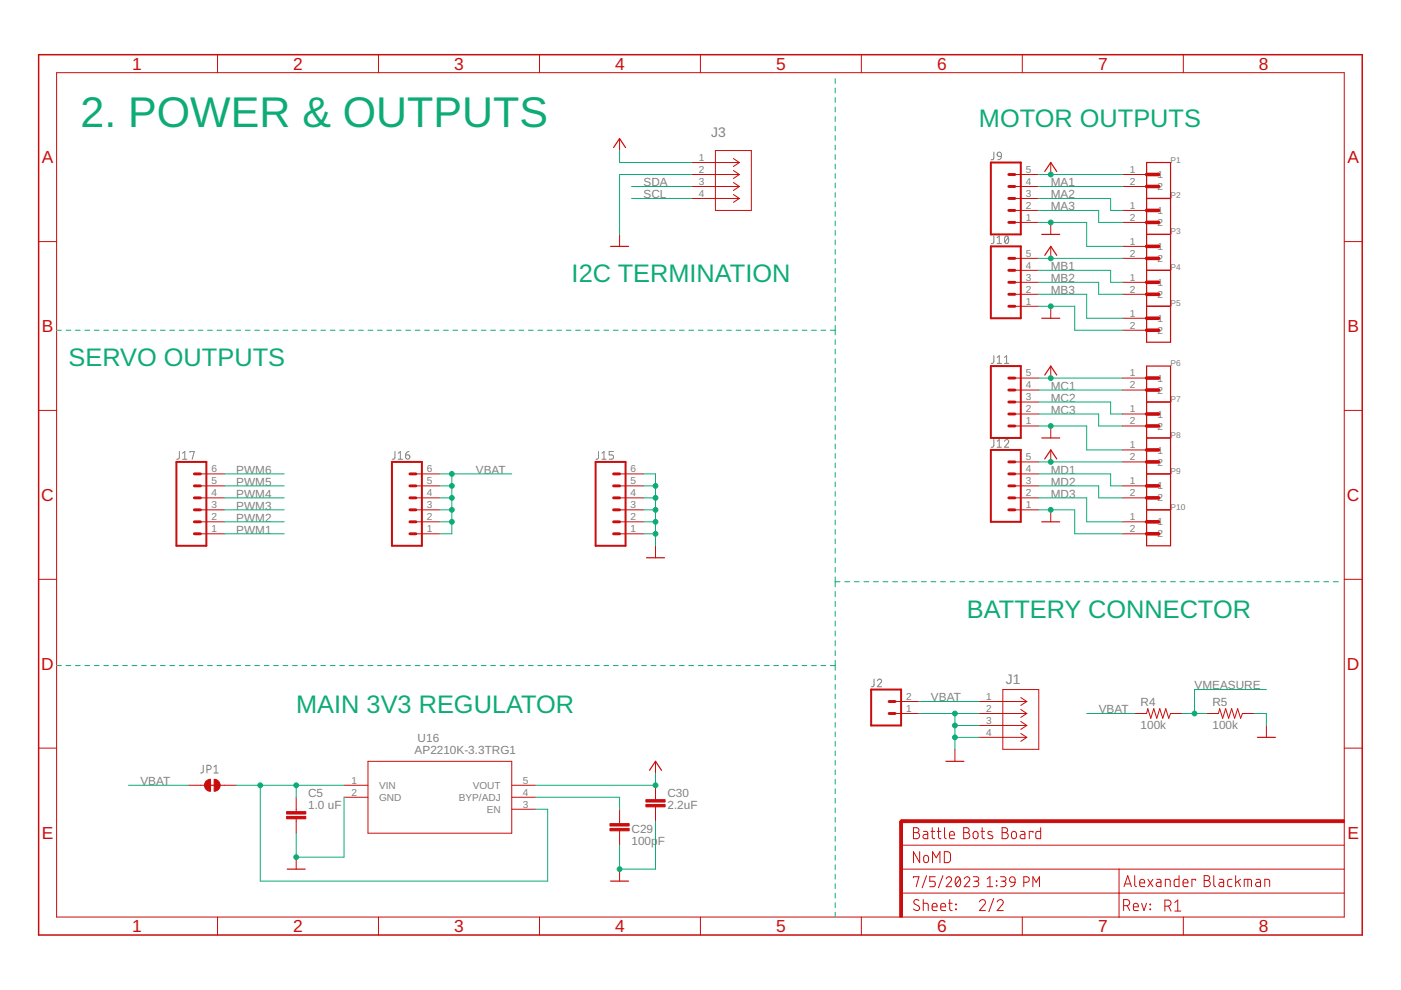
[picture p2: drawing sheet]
<svg xmlns="http://www.w3.org/2000/svg" width="297mm" height="210mm" viewBox="0 0 297 210" stroke-linecap="round" stroke-linejoin="round" font-family="sans-serif">
<g fill="none" stroke="#808080" stroke-width=".21">
<path d="M210.7 32.3v1.4l-.5 .2M211.5 32.4l.4-.1 .3 .1 .1 .7-.8-.1-.1-.3zM212.3 33.1l-.3 .6-.4 .2M210.7 50v1.4l-.5 .2M211.4 51.6h.9M211.4 50.4l.5-.4v1.6M213.2 50.1l.2-.1a.97 .97 0 0 1 0 1.6 1 1 0 0 1-.2-1.5zM213.8 50.4l-.7 .9M210.7 75.4v1.4l-.2 .2h-.3M211.4 75.8l.5-.4v1.6M211.4 77h.9M213 77h.9"/>
<path d="M213 75.8l.4-.4v1.6M38 95.7v1.4l-.5 .3M38.7 97.4h.9M38.7 96.1l.5-.4v1.7M40.3 95.9v-.2h.9l-.5 1.7M83.7 95.7v1.4l-.5 .3M84.4 97.4h.9M84.4 96.1l.5-.4v1.7M86 96.5h.5a.45 .45 0 0 1 .4 .5 .45 .45 0 0 1-.5 .4 .45 .45 0 0 1-.4-.5zM86.7 95.7l-.4 .2-.3 .6M126.9 95.7v1.4l-.5 .3M127.6 97.4h.9"/>
<path d="M127.6 96.1l.5-.4v1.7M130.1 95.7h-.9v.8h.5a.46 .46 0 0 1 .4 .4 .46 .46 0 0 1-.4 .5h-.5M210.7 93.2v1.4l-.5 .2M211.4 93.6l.5-.4v1.6M211.4 94.8h.9M213 93.6a.44 .44 0 0 1 .6-.4 .44 .44 0 0 1 .1 .7l-.7 .9h.9M185.3 144v1.4l-.2 .2h-.3M186 144.3a.44 .44 0 0 1 .6-.3 .44 .44 0 0 1 .2 .7l-.8 .9h.9M43.1 162.3v1.4l-.6 .2M43.9 163.2h.4a.46 .46 0 0 0 .5-.5 .46 .46 0 0 0-.5-.4h-.4v1.6M45.4 163.9h.9M45.4 162.6l.4-.3v1.6"/>
</g>
<g fill="#c90d0c" stroke="#c90d0c" stroke-width=".21">
<path d="M190.8 174.1h.5v20.3h-.5z"/>
<path d="M191 173.8h94v.6h-94z"/>
<path d="M60.8 173.1h4v.5h-4z"/>
<path d="M60.8 172.1h4v.5h-4z"/>
<path d="M129.3 175.6h4.1v.5h-4.1z"/>
<path d="M129.3 174.6h4.1v.5h-4.1z"/>
<path d="M136.9 170.6h4.1v.5h-4.1z"/>
<path d="M136.9 169.5h4.1v.6h-4.1z"/>
</g>
<g fill="none" stroke="#c90d0c" stroke-width=".21">
<path d="M12 15.4h273v179h-273zM46.1 11.6v3.8M80.2 11.6v3.8M114.4 11.6v3.8M148.5 11.6v3.8M182.6 11.6v3.8M216.7 11.6v3.8M250.9 11.6v3.8M131.4 29.4v2.5M146.6 39.5h10.2M146.6 37h10.2M146.6 34.5h10.2"/>
<path d="M151.7 31.9h7.6v12.7h-7.6zM155.5 33.6l1.3 .9M155.5 36.2l1.3 .8M155.5 38.7l1.3 .8M156.8 34.5l-1.3 .8M156.8 37l-1.3 .8M156.8 39.5l-1.3 .9M215.2 39.5h5M215.2 37h5M222.8 34.5v2.5M238 39.5h5.1M238 37h5.1"/>
<path d="M8.2 51.2h3.8M131.4 49.7v2.5M146.6 42.1h10.2M155.5 41.2l1.3 .9M156.8 42.1l-1.3 .8M215.2 47.2h5M215.2 44.6h5M215.2 42.1h5M215.2 59.9h5M215.2 57.3h5M215.2 54.8h5M222.8 47.2v2.5"/>
<path d="M222.8 52.2v2.6M238 47.2h5.1M238 44.6h5.1M238 59.9h5.1M238 54.8h5.1M238 52.2h5.1M285 51.2h3.8M215.2 64.9h5M215.2 62.4h5M222.8 64.9v2.6M222.8 77.6v2.6M238 62.4h5.1"/>
<path d="M238 67.5h5.1M238 70h5.1M8.2 87h3.8M215.2 90.3h5M215.2 87.8h5M215.2 85.2h5M215.2 82.7h5M215.2 80.2h5M215.2 97.9h5M222.8 90.3v2.6M222.8 95.4v2.5M238 90.3h5.1"/>
<path d="M238 87.8h5.1M238 82.7h5.1M238 80.2h5.1M238 97.9h5.1M238 95.4h5.1M285 87h3.8M42.5 108.1h5.1M42.5 105.6h5.1M42.5 103h5.1M42.5 100.5h5.1M42.5 110.6h5.1M42.5 113.2h5.1"/>
<path d="M88.2 108.1h5.1M88.2 105.6h5.1M88.2 103h5.1M88.2 100.5h5.1M88.2 110.6h5.1M88.2 113.2h5.1M131.4 108.1h5M131.4 105.6h5M131.4 103h5M131.4 100.5h5M131.4 110.6h5M131.4 113.2h5"/>
<path d="M139 115.7v2.6M215.2 108.1h5M215.2 105.6h5M215.2 103h5M215.2 100.5h5M222.8 108.1v2.5M238 105.6h5.1M238 103h5.1M238 110.6h5.1M238 113.2h5.1M8.2 122.8h3.8M285 122.8h3.8"/>
<path d="M8.2 158.6h3.8M189.8 148.7h5M189.8 151.3h5M202.5 158.9v2.5M207.5 148.7h10.2M207.5 151.3h10.2M207.5 153.8h10.2M207.5 156.3h10.2M212.6 146.2h7.6v12.7h-7.6zM216.4 147.9l1.3 .8M216.4 150.4l1.3 .9M216.4 153l1.3 .8"/>
<path d="M216.4 155.5l1.3 .8M217.7 148.7l-1.3 .9M217.7 151.3l-1.3 .8M217.7 153.8l-1.3 .8M217.7 156.3l-1.3 .9M240.6 151.3h2.5l.3-1 .6 2 .6-2 .7 2 .6-2 .6 2 .7-2 .6 2 .4-1h2.5M255.8 151.3h2.5l.3-1 .6 2 .7-2 .6 2 .6-2 .7 2 .6-2 .6 2 .4-1h2.6M268.5 153.8v2.5M285 158.6h3.8M39.9 166.5h3.5M46.7 166.5h3.4M62.8 169v3.1"/>
<path d="M62.8 173.6v3.1M72.9 166.5h5.1M72.9 169h5.1M78 161.4h30.5v15.3h-30.5zM108.5 166.5h5.1M108.5 169h5.1M108.5 171.6h5.1M131.4 171.6v3M131.4 176.1v3.1M139 161.4v2.6M139 166.5v3M139 171.1v3"/>
<path d="M191.1 179.2h93.9M193.7 175.5h.6a.52 .52 0 0 1 .5 .5 .52 .52 0 0 1-.5 .5 .65 .65 0 0 1 .7 .7 .65 .65 0 0 1-.7 .6h-.6zM193.7 176.5h.6M195.8 176.3h.7l.2 .2v1.3h-.6a.46 .46 0 0 1-.4-.4 .46 .46 0 0 1 .4-.5h.6M197.4 176.3h.8M197.7 175.5v2.1l.5 .2M198.7 176.3h.8M199 175.5v2.1l.5 .2M200.3 175.5v2.1l.3 .2M201.3 177.1h1.1a.55 .55 0 0 0-.4-.8 .55 .55 0 0 0-.7 .5l.1 .9 1 .1M204.3 175.5h.7a.52 .52 0 0 1 .5 .5 .52 .52 0 0 1-.5 .5 .65 .65 0 0 1 .6 .7 .65 .65 0 0 1-.6 .6h-.7zM204.3 176.5h.7"/>
<path d="M206.4 176.5l.4-.2 .4 .2 .2 .8a.53 .53 0 0 1-.6 .5 .53 .53 0 0 1-.5-.5zM208 176.3h.7M208.2 175.5l.1 2.1 .4 .2M210.4 176.4l-.8-.1-.2 .4 1 .6v.4l-.2 .1-.8-.1M212.5 175.5h.6a.52 .52 0 0 1 .5 .5 .52 .52 0 0 1-.5 .5 .65 .65 0 0 1 .7 .7 .65 .65 0 0 1-.7 .6h-.6zM212.5 176.5h.6M214.6 176.5l.5-.2a.92 .92 0 0 1 .1 1.5h-.3l-.3-.1-.1-.4zM216.4 176.3h.7l.2 .2v1.3h-.6a.46 .46 0 0 1-.4-.4 .46 .46 0 0 1 .4-.5h.6M219 176.5v-.2h-.8v1.5M220.6 175.5v2.3h-.8l-.2-.4 .1-1 .9-.1M46.1 194.4v3.8M62.8 181.7v2.6"/>
<path d="M80.2 194.4v3.8M114.4 194.4v3.8M131.4 184.3v2.5M148.5 194.4v3.8M182.6 194.4v3.8M191.1 189.4h93.9M191.1 184.3h93.9M193.7 186.1v-.2h1.1l-.6 2.1M194.8 190.9a.58 .58 0 0 0-.8-.1 .58 .58 0 0 0 0 .9l.7 .4a.58 .58 0 0 1 .1 .9 .58 .58 0 0 1-.9-.1l-.2-.2M195 180.6v2.3l-1.3-2.3v2.3M195.7 191.5l1 .1 .1 1.5M195.7 190.7v2.4"/>
<path d="M195.9 181.5l.5-.1a.92 .92 0 0 1 .2 1.4l-.3 .1-.4-.2zM196.4 185.7l-.9 2.5M197.6 192.3h1.1a.54 .54 0 0 0-.4-.8 .54 .54 0 0 0-.7 .5l.2 1 .9 .1M197.7 182.9v-2.3l.8 1.3 .8-1.3v2.3M198.3 185.9h-1.2v.9h.7a.59 .59 0 0 1 .5 .6 .59 .59 0 0 1-.5 .6h-.7M199.5 192.3h1a.54 .54 0 0 0-.4-.8 .54 .54 0 0 0-.6 .5l.1 1 .9 .1M199.9 185.7l-.9 2.5M200.2 180.6h.9l.4 .4v1.5l-.4 .4h-.9zM200.6 186.4a.58 .58 0 0 1 .8-.5 .58 .58 0 0 1 .2 .9l-1 1.2h1.2M201.1 191.5h.8M201.4 190.7v2.1l.5 .3M202.6 191.7l.2 .1z"/>
<path d="M202.6 192.7l.2 .2zM202.8 186l.1-.1a.88 .88 0 0 1 .8 1.3l-.1 .3a.51 .51 0 0 1-.5 .5 .51 .51 0 0 1-.5-.5l-.1-.8zM203.6 186.4l-1 1.1M204.4 186.4a.58 .58 0 0 1 .9-.5 .58 .58 0 0 1 .1 .9l-1 1.2h1.2M206.4 185.9h.7a.48 .48 0 0 1 .4 .5 .48 .48 0 0 1-.4 .4h-.5M206.9 186.8a.58 .58 0 0 1 .6 .6 .58 .58 0 0 1-.6 .6h-.5M207.6 191.2a.64 .64 0 0 1 1-.5 .64 .64 0 0 1 .1 1.1l-1.1 1.3h1.3M209.3 188h1.2M209.3 186.4l.6-.5v2.1M210.7 190.5l-1 2.8M211.2 186.8l.1 .1zM211.2 187.7l.1 .1z"/>
<path d="M211.4 191.2a.64 .64 0 0 1 .9-.5 .64 .64 0 0 1 .2 1.1l-1.1 1.3h1.3M212.1 185.9h.7a.48 .48 0 0 1 .5 .5 .48 .48 0 0 1-.5 .4h-.4M212.7 186.8a.58 .58 0 0 1 .6 .6 .58 .58 0 0 1-.6 .6h-.6M214.2 186.1l.3-.2 .6 .2 .1 1-1-.2-.2-.3zM215.2 187.1l-.3 .6-.6 .3M216.7 194.4v3.8M217.1 187.1h.6a.59 .59 0 0 0 .5-.6 .59 .59 0 0 0-.5-.6h-.6v2.1M219 188v-2.1l.7 1.2 .7-1.2v2.1M237.3 184.3v10.2M238.2 192h.7a.65 .65 0 0 0 .6-.6 .65 .65 0 0 0-.6-.7h-.7v2.4M238.3 188l.8-2.3 .8 2.3M238.5 187.4h1.2"/>
<path d="M239 192l.5 1.1M240.3 192.3h1a.54 .54 0 0 0-.3-.8 .54 .54 0 0 0-.7 .5l.1 1 .9 .1M240.6 185.7v2l.4 .3M241.6 187.2h1.1a.54 .54 0 0 0-.4-.8 .54 .54 0 0 0-.7 .5l.2 1 .9 .1M242 191.5l.5 1.6 .6-1.6M243.4 186.4l1 1.6M243.8 192.7l.1 .2zM243.8 191.7l.1 .1zM244.4 186.4l-1 1.6M245.3 186.4l.6 .1 .2 .2v1.3h-.5a.46 .46 0 0 1-.5-.5 .46 .46 0 0 1 .5-.4h.5M247 192.1h.6a.65 .65 0 0 0 .7-.6 .65 .65 0 0 0-.7-.7h-.6v2.4M247.1 188v-1.6l.9 .1 .1 1.5"/>
<path d="M247.8 192.1l.5 1.1M249.1 191.3l.6-.5v2.4M249.1 193.2h1.3M250 185.7v2.3h-.8l-.3-.4 .1-.9 .2-.2 .8-.1M250.8 187.2h1.1a.54 .54 0 0 0-.4-.8 .54 .54 0 0 0-.7 .5l.2 1 .9 .1M250.9 194.4v3.8M253.5 186.7v-.3h-.8v1.6M255.3 185.7h.6a.52 .52 0 0 1 .6 .5 .52 .52 0 0 1-.6 .5 .65 .65 0 0 1 .7 .6 .65 .65 0 0 1-.7 .7h-.6zM255.3 186.7h.6M257.3 185.7v1.9l.2 .3 .2 .1M258.5 186.4l.7 .1 .2 .2v1.3h-.5a.46 .46 0 0 1-.5-.5 .46 .46 0 0 1 .5-.4h.5M261.2 186.4l-.7 .1-.2 .3 .1 1.1 .8 .1"/>
<path d="M262 185.7v2.3M262.4 186.9l.6 1.1M263 186.4l-1 .8M263.8 188v-1.6l1.4 .1 .1 1.5M264.6 186.4v1.6M266.3 186.4l.7 .1 .3 .3v1.2h-.6a.46 .46 0 0 1-.5-.5 .46 .46 0 0 1 .5-.4h.6M268.2 188v-1.6l.9 .1 .1 1.5"/>
</g>
<g fill="none" stroke="#c90d0c" stroke-width=".61">
<path d="M213.9 37h1.3M213.9 39.5h1.3M213.9 42.1h1.3M213.9 44.6h1.3M213.9 47.2h1.3M213.9 59.9h1.3M213.9 54.8h1.3M213.9 57.3h1.3M213.9 62.4h1.3M213.9 64.9h1.3M213.9 85.2h1.3M213.9 87.8h1.3"/>
<path d="M213.9 90.3h1.3M213.9 80.2h1.3M213.9 82.7h1.3M213.9 97.9h1.3M41.2 103h1.3M41.2 105.6h1.3M41.2 108.1h1.3M41.2 100.5h1.3M41.2 110.6h1.3M41.2 113.2h1.3M86.9 103h1.3M86.9 105.6h1.3"/>
<path d="M86.9 108.1h1.3M86.9 100.5h1.3M86.9 110.6h1.3M86.9 113.2h1.3M130.1 103h1.3M130.1 105.6h1.3M130.1 108.1h1.3M130.1 100.5h1.3M130.1 110.6h1.3M130.1 113.2h1.3M213.9 103h1.3M213.9 105.6h1.3"/>
<path d="M213.9 108.1h1.3M213.9 100.5h1.3M188.5 148.7h1.3M188.5 151.3h1.3M192.3 174.1h-1.2v1.3"/>
</g>
<path d="M8.2 11.6h280.6v186.6h-280.6z" fill="none" stroke="#c90d0c" stroke-width=".32"/>
<g fill="none" stroke="#c90d0c" stroke-width=".25">
<path d="M130.1 31.3l1.3-1.9 1.2 1.9M221.5 36.4l1.3-1.9 1.2 1.9M243.1 34.5h5.1v38.1h-5.1zM129.5 52.2h3.8M220.9 49.7h3.8M221.5 54.1l1.3-1.9 1.2 1.9M243.1 42.1h5.1M243.1 49.7h5.1M243.1 57.3h5.1M220.9 67.5h3.8M221.5 79.5l1.3-1.9 1.2 1.9M243.1 77.6h5.1v38.1h-5.1z"/>
<path d="M243.1 64.9h5.1M220.9 92.9h3.8M221.5 97.3l1.3-1.9 1.2 1.9M243.1 85.2h5.1M243.1 92.9h5.1M137.1 118.3h3.8M220.9 110.6h3.8M243.1 100.5h5.1M243.1 108.1h5.1M266.6 156.3h3.8M44.3 166.5h1.7M137.7 163.3l1.3-1.9 1.3 1.9"/>
<path d="M200.6 161.4h3.8M60.9 184.3h3.8M129.5 186.8h3.8"/>
</g>
<path d="M210.1 34.5h6.3v15.2h-6.3zM210.1 52.2h6.3v15.3h-6.3zM210.1 77.6h6.3v15.3h-6.3zM37.4 97.9h6.4v17.8h-6.4zM83.1 97.9h6.4v17.8h-6.4zM126.3 97.9h6.3v17.8h-6.3zM210.1 95.4h6.3v15.2h-6.3zM184.7 146.2h6.4v7.6h-6.4z" fill="none" stroke="#c90d0c" stroke-width=".42"/>
<g fill="none" stroke="#c90d0c" stroke-width=".76">
<path d="M243.1 37h2.5M243.1 39.5h2.5M243.1 44.6h2.5M243.1 47.2h2.5M243.1 52.2h2.5M243.1 54.8h2.5M243.1 59.9h2.5M243.1 62.4h2.5M243.1 67.5h2.5M243.1 70h2.5M243.1 80.2h2.5M243.1 82.7h2.5"/>
<path d="M243.1 87.8h2.5M243.1 90.3h2.5M243.1 95.4h2.5M243.1 97.9h2.5M243.1 103h2.5M243.1 105.6h2.5M243.1 110.6h2.5M243.1 113.2h2.5"/>
</g>
<g fill="#c90d0c" stroke="#c90d0c" stroke-width=".21">
<path d="M45.4 165.2a1.3 1.3 0 0 1 1.3 1.3h-1.3z" fill-rule="evenodd"/>
<path d="M45.4 166.5h1.3a1.26 1.26 0 0 1-1.3 1.3z" fill-rule="evenodd"/>
<path d="M43.7 165.7l.5-.4 .4-.1v2.6a1.27 1.27 0 0 1-1.1-.8 1.27 1.27 0 0 1 .2-1.3z" fill-rule="evenodd"/>
</g>
<g fill="none" stroke="#0dab76" stroke-width=".21">
<path d="M177.1 16.7v1M177.1 18.7v1M131.4 31.9v2.6h15.2M133.9 39.5h12.7M146.6 37h-15.2v12.7M177.1 20.7v1M177.1 22.7v1M177.1 24.7v1M177.1 26.8v.9M177.1 28.8v1M177.1 30.8v1M177.1 32.8v1"/>
<path d="M177.1 34.8v1M177.1 36.8v1M177.1 38.8v1M220.2 37h17.8M220.2 39.5h17.8M133.9 42.1h12.7M177.1 40.8v1M177.1 42.8v1.1M177.1 44.9v1M177.1 46.9v1M177.1 48.9v1M177.1 50.9v1"/>
<path d="M177.1 52.9v1M177.1 54.9v1M177.1 56.9v1M177.1 58.9v1M220.2 47.2h10.2v5h7.6M220.2 44.6h12.7v2.6h5.1M220.2 54.8h17.8M220.2 42.1h15.3v2.5h2.5M220.2 57.3h15.3v2.6h2.5M220.2 59.9h12.7v2.5h5.1M12 70h1M14 70h1"/>
<path d="M16 70h1M18 70h1M20 70h1M22 70h1M24 70h1M26 70h1M28 70h1M30 70h1M32 70h1M34 70h1M36 70h1M38 70h1"/>
<path d="M40 70h1M42 70h1M44 70h1M46 70h1M48 70h1M50 70h1M52 70h1M54 70h1M56 70h1M58 70h1M60 70h1M62 70h1"/>
<path d="M64 70h1M66 70h1M68 70h1M70 70h1M72 70h1M74 70h1M76 70h1M78 70h1M80 70h1M82 70h1M84 70h1M86 70h1"/>
<path d="M88 70h1M90 70h1M92 70h1M94 70h1M96 70h1M98 70h1M100 70h1M102 70h1M104 70h1.1M106 70h1M108 70h1.1M110 70h1"/>
<path d="M112 70h1.1M114 70h1M116 70h1.1M118 70h1M120.1 70h1M122 70h1M124.1 70h1M126 70h1M128.1 70h1M130 70h1M132.1 70h1M134 70h1.1"/>
<path d="M136.1 70h1M138 70h1.1M140.1 70h1M142 70h1.1M144.1 70h1M146 70h1.1M148.1 70h1M150.1 70h1M152.1 70h1M154.1 70h1M156.1 70h1M158.1 70h1"/>
<path d="M160.1 70h1M162.1 70h1M164.1 70h1M166.1 70h1M168.1 70h1M170.1 70h1M172.1 70h1M174.1 70h1M176.1 70h1M177.1 61v1M177.1 63v1M177.1 65v1"/>
<path d="M177.1 67v1M177.1 69v2M177.1 72v1M177.1 74v1.1M177.1 76.1v1M177.1 78.1v1M220.2 64.9h7.7v5.1h10.1M220.2 62.4h10.2v5.1h7.6M177.1 80.1v1M177.1 82.1v1M177.1 84.1v1M177.1 86.1v1"/>
<path d="M177.1 88.1v1M177.1 90.1v1M177.1 92.1v1.1M177.1 94.1v1.1M177.1 96.2v1M177.1 98.2v1M220.2 90.3h10.2v5.1h7.6M220.2 87.8h12.7v2.5h5.1M220.2 80.2h17.8M220.2 97.9h17.8M220.2 85.2h15.3v2.6h2.5M220.2 82.7h17.8"/>
<path d="M47.6 100.5h12.7M47.6 103h12.7M47.6 105.6h12.7M47.6 108.1h12.7M47.6 110.6h12.7M47.6 113.2h12.7M93.3 100.5h15.2M93.3 103h2.5M93.3 105.6h2.5M93.3 108.1h2.5M93.3 110.6h2.5M95.8 100.5v12.7h-2.5"/>
<path d="M136.4 100.5h2.6v15.2M136.4 103h2.6M136.4 105.6h2.6M136.4 108.1h2.6M136.4 110.6h2.6M136.4 113.2h2.6M177.1 100.2v1M177.1 102.2v1M177.1 104.2v1M177.1 106.2v1M177.1 108.2v1M177.1 110.3v1"/>
<path d="M177.1 112.3v1M177.1 114.3v1M177.1 116.3v1M177.1 118.3v1M220.2 100.5h15.3v2.5h2.5M220.2 103h12.7v2.6h5.1M220.2 105.6h10.2v5h7.6M220.2 108.1h7.7v5.1h10.1M177.1 120.3v1M177.1 122.3v2.1M177.1 125.4v1.1M177.1 127.5v1.1"/>
<path d="M177.1 129.6v1.1M177.1 131.7v1.1M177.1 133.8v1.1M177.1 135.8v1.1M177.1 137.9v1.1M177.1 123.3h1M179.1 123.3h1M181.1 123.3h1.1M183.2 123.3h1M185.2 123.3h1M187.2 123.3h1.1M189.3 123.3h1"/>
<path d="M191.3 123.3h1M193.3 123.3h1.1M195.3 123.3h1.1M197.4 123.3h1M199.4 123.3h1M201.4 123.3h1.1M203.5 123.3h1M205.5 123.3h1M207.5 123.3h1.1M209.6 123.3h1M211.6 123.3h1M213.6 123.3h1.1"/>
<path d="M215.7 123.3h1M217.7 123.3h1M219.7 123.3h1.1M221.8 123.3h1M223.8 123.3h1M225.8 123.3h1.1M227.9 123.3h1M229.9 123.3h1M231.9 123.3h1.1M234 123.3h1M236 123.3h1M238 123.3h1"/>
<path d="M240.1 123.3h1M242.1 123.3h1M244.1 123.3h1M246.1 123.3h1.1M248.2 123.3h1M250.2 123.3h1M252.2 123.3h1.1M254.3 123.3h1M256.3 123.3h1M258.3 123.3h1.1M260.3 123.3h1.1M262.4 123.3h1"/>
<path d="M264.4 123.3h1.1M266.4 123.3h1.1M268.5 123.3h1M270.5 123.3h1M272.5 123.3h1.1M274.6 123.3h1M276.6 123.3h1M278.6 123.3h1.1M280.7 123.3h1M282.7 123.3h1M12 141.1h1M14 141.1h1"/>
<path d="M16 141.1h1M18 141.1h1M20 141.1h1M22 141.1h1M24 141.1h1M26 141.1h1M28 141.1h1M30 141.1h1M32 141.1h1M34 141.1h1M36 141.1h1M38 141.1h1"/>
<path d="M40 141.1h1M42 141.1h1M44 141.1h1M46 141.1h1M48 141.1h1M50 141.1h1M52 141.1h1M54 141.1h1M56 141.1h1M58 141.1h1M60 141.1h1M62 141.1h1"/>
<path d="M64 141.1h1M66 141.1h1M68 141.1h1M70 141.1h1M72 141.1h1M74 141.1h1M76 141.1h1M78 141.1h1M80 141.1h1M82 141.1h1M84 141.1h1M86 141.1h1"/>
<path d="M88 141.1h1M90 141.1h1M92 141.1h1M94 141.1h1M96 141.1h1M98 141.1h1M100 141.1h1M102 141.1h1M104 141.1h1.1M106 141.1h1M108 141.1h1.1M110 141.1h1"/>
<path d="M112 141.1h1.1M114 141.1h1M116 141.1h1.1M118 141.1h1M120.1 141.1h1M122 141.1h1M124.1 141.1h1M126 141.1h1M128.1 141.1h1M130 141.1h1M132.1 141.1h1M134 141.1h1.1"/>
<path d="M136.1 141.1h1M138 141.1h1.1M140.1 141.1h1M142 141.1h1.1M144.1 141.1h1M146 141.1h1.1M148.1 141.1h1M150.1 141.1h1M152.1 141.1h1M154.1 141.1h1M156.1 141.1h1M158.1 141.1h1"/>
<path d="M160.1 141.1h1M162.1 141.1h1M164.1 141.1h1M166.1 141.1h1M168.1 141.1h1M170.1 141.1h1M172.1 141.1h1M174.1 141.1h1M176.1 141.1h1M177.1 140v2.1M177.1 143.1v1M177.1 145.1v1.1"/>
<path d="M177.1 147.2v1M177.1 149.2v1M177.1 151.2v1M177.1 153.2v1M177.1 155.2v1M177.1 157.2v1M177.1 159.2v1M194.8 148.7h12.7M194.8 151.3h12.7M202.5 151.3v7.6M202.5 156.3h5M202.5 153.8h5"/>
<path d="M230.4 151.3h10.2M250.7 151.3h5.1M266 151.3h2.5v2.5M268.5 146.2h-15.2v5.1M27.2 166.5h12.7M50.1 166.5h22.8M55.2 166.5v20.3h60.9v-15.2h-2.5M62.8 166.5v2.5M72.9 169v12.7h-10.1v-5M113.6 169h17.8v2.6M139 164v2.5h-25.4M139 174.1v10.2h-7.6v-5.1"/>
<path d="M177.1 161.2v1M177.1 163.2v1.1M177.1 165.2v1.1M177.1 167.3v1M177.1 169.3v1M177.1 171.3v1M177.1 173.3v1M177.1 175.3v1M177.1 177.3v1.1M177.1 179.3v1.1M177.1 181.4v1M177.1 183.4v1"/>
<path d="M177.1 185.4v1M177.1 187.4v1M177.1 189.4v1M177.1 191.4v1M177.1 193.4v1"/>
</g>
<g fill="#0dab76" stroke="#0dab76" stroke-width=".21">
<circle cx="62.8" cy="166.5" r=".51"/>
<circle cx="55.2" cy="166.5" r=".51"/>
<circle cx="95.8" cy="100.5" r=".51"/>
<circle cx="95.8" cy="103" r=".51"/>
<circle cx="95.8" cy="105.6" r=".51"/>
<circle cx="95.8" cy="108.1" r=".51"/>
<circle cx="95.8" cy="110.6" r=".51"/>
<circle cx="202.5" cy="156.3" r=".51"/>
<circle cx="202.5" cy="153.8" r=".51"/>
<circle cx="202.5" cy="151.3" r=".51"/>
<circle cx="62.8" cy="181.7" r=".51"/>
<circle cx="131.4" cy="184.3" r=".51"/>
<circle cx="222.8" cy="64.9" r=".51"/>
<circle cx="222.8" cy="47.2" r=".51"/>
<circle cx="222.8" cy="108.1" r=".51"/>
<circle cx="222.8" cy="90.3" r=".51"/>
<circle cx="139" cy="113.2" r=".51"/>
<circle cx="139" cy="110.6" r=".51"/>
<circle cx="139" cy="108.1" r=".51"/>
<circle cx="139" cy="105.6" r=".51"/>
<circle cx="139" cy="103" r=".51"/>
<circle cx="139" cy="166.5" r=".51"/>
<circle cx="222.8" cy="37" r=".51"/>
<circle cx="222.8" cy="54.8" r=".51"/>
<circle cx="222.8" cy="80.2" r=".51"/>
<circle cx="222.8" cy="97.9" r=".51"/>
<circle cx="253.3" cy="151.3" r=".51"/>
</g>
<text font-size="9.1" fill="#0dab76" x="17.1" y="26.8">2. POWER &amp; OUTPUTS</text>
<g font-size="5.4" fill="#0dab76">
<text x="207.5" y="26.8">MOTOR OUTPUTS</text>
<text x="121.2" y="59.9">I2C TERMINATION</text>
<text x="14.5" y="77.6">SERVO OUTPUTS</text>
<text x="205" y="131">BATTERY CONNECTOR</text>
<text x="62.8" y="151.3">MAIN 3V3 REGULATOR</text>
</g>
<g font-size="3.7" fill="#c90d0c">
<text x="28" y="14.8">1</text>
<text x="62.2" y="14.8">2</text>
<text x="96.3" y="14.8">3</text>
<text x="130.4" y="14.8">4</text>
<text x="164.5" y="14.8">5</text>
<text x="198.7" y="14.8">6</text>
<text x="232.8" y="14.8">7</text>
<text x="266.9" y="14.8">8</text>
<text x="8.9" y="34.6">A</text>
<text x="285.7" y="34.6">A</text>
<text x="8.9" y="70.4">B</text>
<text x="285.7" y="70.4">B</text>
<text x="8.8" y="106.2">C</text>
<text x="285.6" y="106.2">C</text>
<text x="8.8" y="142">D</text>
<text x="285.6" y="142">D</text>
<text x="8.9" y="177.8">E</text>
<text x="285.7" y="177.8">E</text>
<text x="28" y="197.6">1</text>
<text x="62.2" y="197.6">2</text>
<text x="96.3" y="197.6">3</text>
<text x="130.4" y="197.6">4</text>
<text x="164.5" y="197.6">5</text>
<text x="198.7" y="197.6">6</text>
<text x="232.8" y="197.6">7</text>
<text x="266.9" y="197.6">8</text>
</g>
<g font-size="2.9" fill="#808080">
<text x="150.8" y="29.2">J3</text>
<text x="213.2" y="144.9">J1</text>
</g>
<g font-size="2.5" fill="#808080">
<text x="136.4" y="39.5">SDA</text>
<text x="222.8" y="39.5">MA1</text>
<text x="136.4" y="42.1">SCL</text>
<text x="222.8" y="42.1">MA2</text>
<text x="222.8" y="44.6">MA3</text>
<text x="222.8" y="57.3">MB1</text>
<text x="222.8" y="59.9">MB2</text>
<text x="222.8" y="62.4">MB3</text>
<text x="222.8" y="82.7">MC1</text>
<text x="222.8" y="85.2">MC2</text>
<text x="222.8" y="87.8">MC3</text>
<text x="50.1" y="100.5">PWM6</text>
<text x="100.9" y="100.5">VBAT</text>
<text x="222.8" y="100.5">MD1</text>
<text x="50.1" y="105.6">PWM4</text>
<text x="50.1" y="103">PWM5</text>
<text x="222.8" y="103">MD2</text>
<text x="222.8" y="105.6">MD3</text>
<text x="50.1" y="113.2">PWM1</text>
<text x="50.1" y="110.6">PWM2</text>
<text x="50.1" y="108.1">PWM3</text>
<text x="197.4" y="148.7">VBAT</text>
<text x="241.8" y="149.8">R4</text>
<text x="253.3" y="146.2">VMEASURE</text>
<text x="257.1" y="149.8">R5</text>
<text x="232.9" y="151.3">VBAT</text>
<text x="241.8" y="154.6">100k</text>
<text x="257.1" y="154.6">100k</text>
<text x="87.9" y="159.9">AP2210K-3.3TRG1</text>
<text x="88.5" y="157.4">U16</text>
<text x="29.8" y="166.5">VBAT</text>
<text x="65.3" y="171.6">1.0 uF</text>
<text x="65.3" y="169">C5</text>
<text x="141.5" y="171.6">2.2uF</text>
<text x="141.5" y="169">C30</text>
<text x="133.9" y="179.2">100p</text>
<text x="133.9" y="176.7">C29</text>
<text x="139.5" y="179.2">F</text>
</g>
<g font-size="2.1" fill="#808080">
<text x="148.2" y="34.1">1</text>
<text x="148.2" y="36.6">2</text>
<text x="148.2" y="39.2">3</text>
<text x="148.2" y="41.7">4</text>
<text x="217.5" y="41.7">3</text>
<text x="217.5" y="39.2">4</text>
<text x="217.5" y="36.6">5</text>
<text x="239.6" y="36.6">1</text>
<text x="239.6" y="39.2">2</text>
<text x="245.4" y="37.8">1</text>
<text x="245.4" y="40.3">2</text>
<text x="217.5" y="46.8">1</text>
<text x="217.5" y="44.3">2</text>
<text x="239.6" y="44.3">1</text>
<text x="239.6" y="46.8">2</text>
<text x="245.4" y="45.4">1</text>
<text x="245.4" y="47.9">2</text>
<text x="239.6" y="51.9">1</text>
<text x="245.4" y="53">1</text>
<text x="217.5" y="59.5">3</text>
<text x="217.5" y="57">4</text>
<text x="217.5" y="54.4">5</text>
<text x="239.6" y="54.4">2</text>
<text x="239.6" y="59.5">1</text>
<text x="245.4" y="55.5">2</text>
<text x="217.5" y="64.6">1</text>
<text x="217.5" y="62">2</text>
<text x="239.6" y="62">2</text>
<text x="245.4" y="60.6">1</text>
<text x="245.4" y="63.2">2</text>
<text x="239.6" y="67.1">1</text>
<text x="239.6" y="69.7">2</text>
<text x="245.4" y="68.2">1</text>
<text x="245.4" y="70.8">2</text>
<text x="217.5" y="82.4">4</text>
<text x="217.5" y="79.8">5</text>
<text x="239.6" y="79.8">1</text>
<text x="239.6" y="82.4">2</text>
<text x="245.4" y="80.9">1</text>
<text x="245.4" y="83.5">2</text>
<text x="217.5" y="90">1</text>
<text x="217.5" y="87.4">2</text>
<text x="217.5" y="84.9">3</text>
<text x="239.6" y="87.4">1</text>
<text x="239.6" y="90">2</text>
<text x="245.4" y="88.5">1</text>
<text x="239.6" y="95">1</text>
<text x="245.4" y="91.1">2</text>
<text x="44.8" y="100.1">6</text>
<text x="90.5" y="100.1">6</text>
<text x="133.7" y="100.1">6</text>
<text x="217.5" y="100.1">4</text>
<text x="217.5" y="97.6">5</text>
<text x="239.6" y="97.6">2</text>
<text x="245.4" y="96.2">1</text>
<text x="245.4" y="98.7">2</text>
<text x="44.8" y="107.7">3</text>
<text x="44.8" y="105.2">4</text>
<text x="44.8" y="102.7">5</text>
<text x="90.5" y="107.7">3</text>
<text x="90.5" y="105.2">4</text>
<text x="90.5" y="102.7">5</text>
<text x="133.7" y="107.7">3</text>
<text x="133.7" y="105.2">4</text>
<text x="133.7" y="102.7">5</text>
<text x="217.5" y="107.7">1</text>
<text x="217.5" y="105.2">2</text>
<text x="217.5" y="102.7">3</text>
<text x="239.6" y="102.7">1</text>
<text x="239.6" y="105.2">2</text>
<text x="245.4" y="103.8">1</text>
<text x="245.4" y="106.3">2</text>
<text x="44.8" y="112.8">1</text>
<text x="44.8" y="110.3">2</text>
<text x="90.5" y="112.8">1</text>
<text x="90.5" y="110.3">2</text>
<text x="133.7" y="112.8">1</text>
<text x="133.7" y="110.3">2</text>
<text x="239.6" y="110.3">1</text>
<text x="239.6" y="112.8">2</text>
<text x="245.4" y="111.4">1</text>
<text x="245.4" y="113.9">2</text>
<text x="192.1" y="148.4">2</text>
<text x="209.1" y="148.4">1</text>
<text x="192.1" y="150.9">1</text>
<text x="209.1" y="150.9">2</text>
<text x="209.1" y="153.5">3</text>
<text x="209.1" y="156">4</text>
<text x="74.5" y="166.1">1</text>
<text x="80.4" y="167.3">VIN</text>
<text x="100.2" y="167.3">VOUT</text>
<text x="110.8" y="166.1">5</text>
<text x="74.5" y="168.7">2</text>
<text x="80.4" y="169.8">GND</text>
<text x="97.3" y="169.8">BYP/ADJ</text>
<text x="103.2" y="172.3">EN</text>
<text x="110.8" y="171.2">3</text>
<text x="110.8" y="168.7">4</text>
</g>
<g font-size="1.8" fill="#808080">
<text x="248.2" y="34.5">P1</text>
<text x="248.2" y="42.1">P2</text>
<text x="248.2" y="49.7">P3</text>
<text x="248.2" y="57.3">P4</text>
<text x="248.2" y="64.9">P5</text>
<text x="248.2" y="77.6">P6</text>
<text x="248.2" y="85.2">P7</text>
<text x="248.2" y="92.9">P8</text>
<text x="248.2" y="100.5">P9</text>
<text x="248.2" y="108.1">P10</text>
</g>
</svg>
